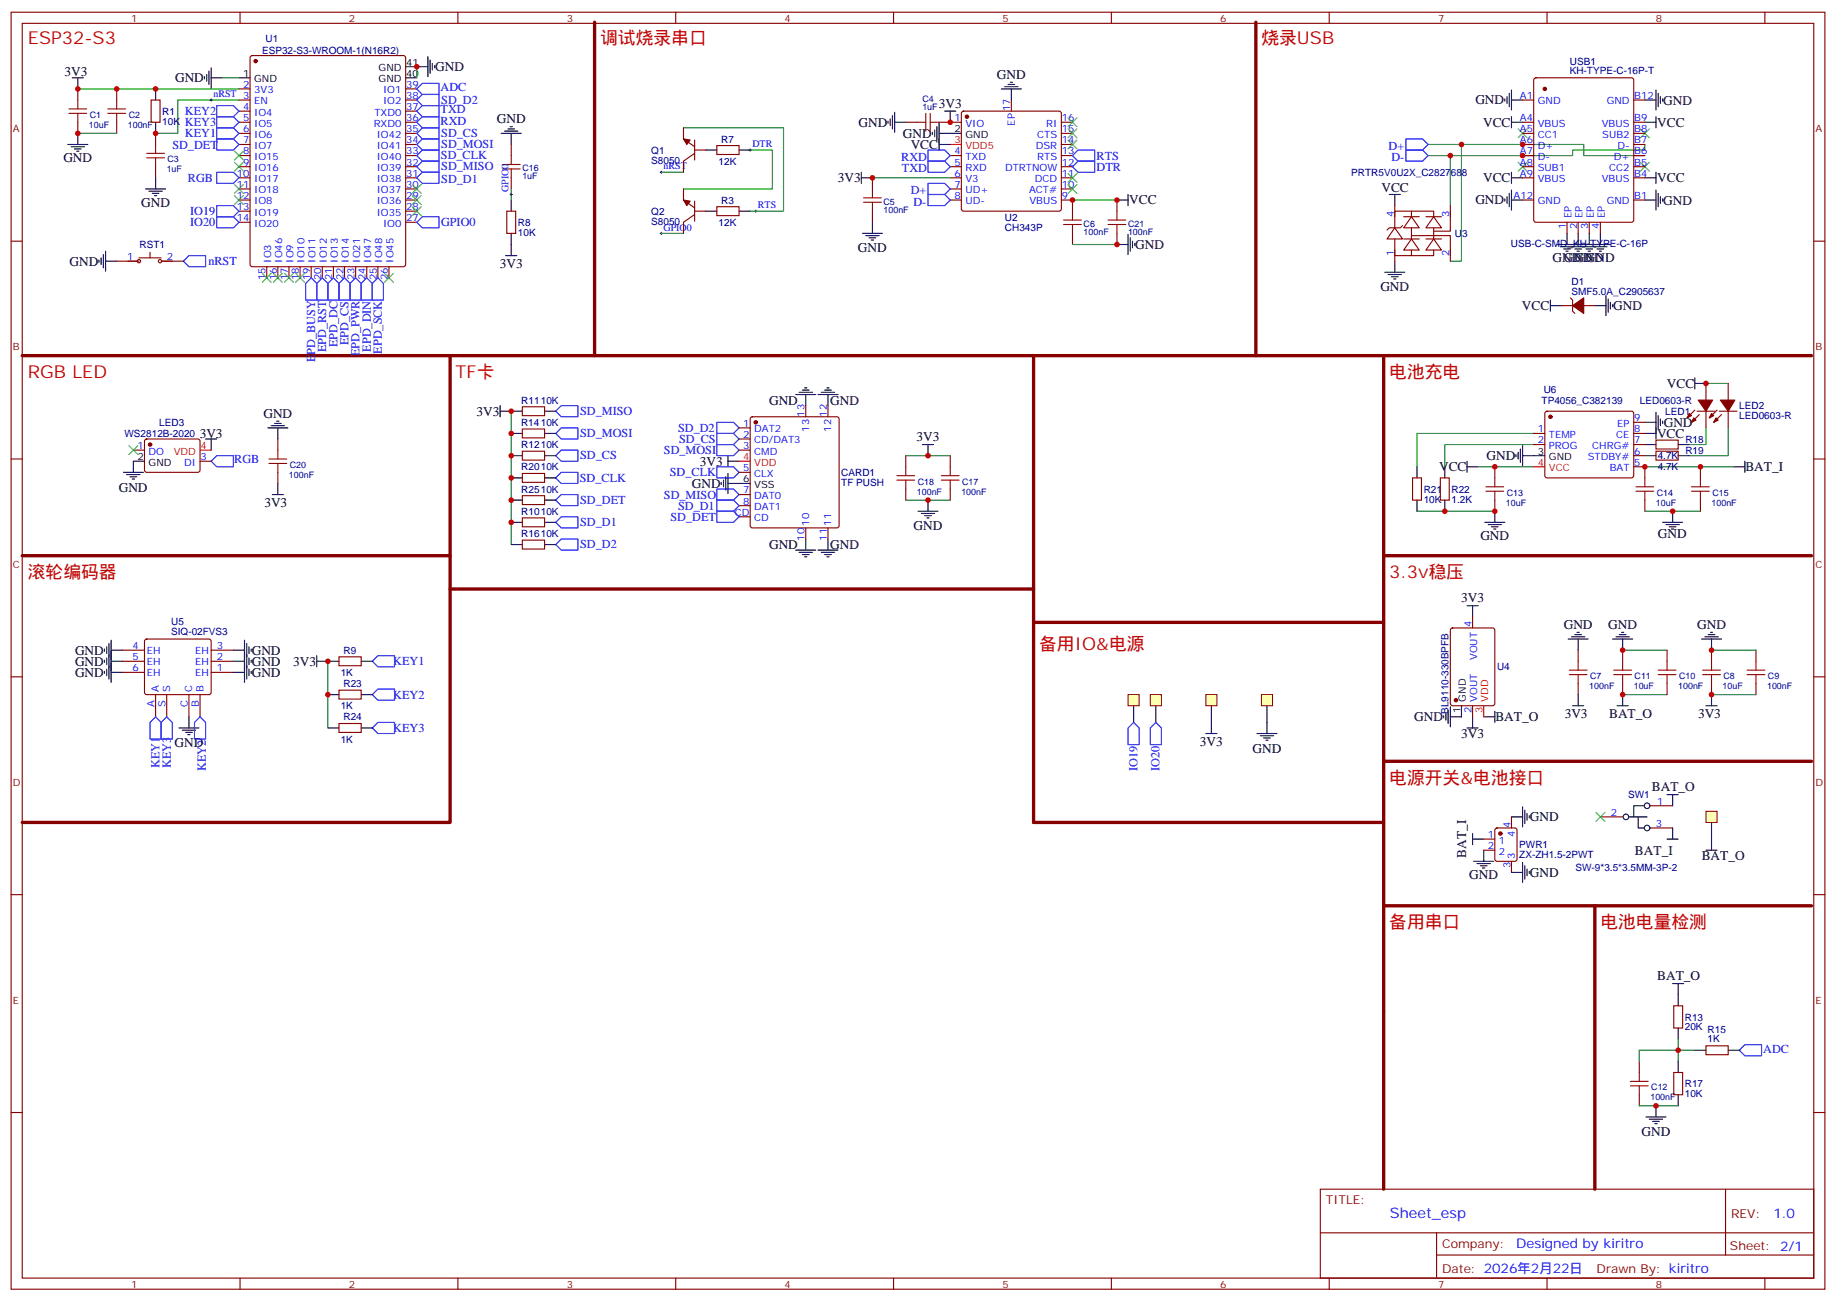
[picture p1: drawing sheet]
<svg xmlns="http://www.w3.org/2000/svg" width="583mm" height="413mm" viewBox="0 0 583 413" stroke-linecap="round" stroke-linejoin="round" font-family="sans-serif">
<g fill="none" stroke="#870000" stroke-width=".35">
<path d="M3.5 3.9h575.8v405.3h-575.8zM7.1 7.4h568.6v398.3h-568.6zM76.2 3.9v3.5M79.6 17.8l.5-.2h48l.5 .2 .2 .5v65.7l-.3 .5-.4 .2h-48l-.5-.3-.2-.4v-65.7zM145.3 3.9v3.5M214.5 3.9v3.5M283.6 3.9v3.5M352.8 3.9v3.5M421.9 3.9v3.5M491.1 3.9v3.5M560.2 3.9v3.5M24.7 28.2v3.6"/>
<path d="M24.7 38.8v3.5M37 28.2v3.6M37 38.8v3.5M75.8 28.2h3.6M75.8 31.8h3.6M75.8 35.3h3.6M75.8 38.8h3.6M128.8 28.2h3.5M128.8 31.8h3.5M128.8 35.3h3.5M128.8 38.8h3.5M49.4 42.3v3.6"/>
<path d="M49.4 52.9v3.5M75.8 42.3h3.6M75.8 45.9h3.6M75.8 49.4h3.6M75.8 52.9h3.6M75.8 56.4h3.6M75.8 60h3.6M128.8 42.3h3.5M128.8 45.9h3.5M128.8 49.4h3.5M128.8 52.9h3.5M128.8 56.4h3.5"/>
<path d="M128.8 60h3.5M3.5 76.6h3.6M75.8 63.5h3.6M75.8 67h3.6M75.8 70.6h3.6M128.8 63.5h3.5M128.8 67h3.5M128.8 70.6h3.5M575.7 76.6h3.6M84.7 84.7v3.5M88.2 84.7v3.5M91.7 84.7v3.5"/>
<path d="M95.2 84.7v3.5M98.8 84.7v3.5M102.3 84.7v3.5M105.8 84.7v3.5M109.4 84.7v3.5M112.9 84.7v3.5M116.4 84.7v3.5M119.9 84.7v3.5M123.5 84.7v3.5M3.5 145.7h3.6M575.7 145.7h3.6M3.5 214.8h3.6"/>
<path d="M575.7 214.8h3.6M508 259.3h7.1M523.9 255.8h7M523.9 262.8h7M3.5 284h3.6M575.7 284h3.6M3.5 353.1h3.6M575.7 353.1h3.6M419.1 377.5h156.6v28.2h-156.6zM547.7 377.5v20.9M419.1 391.3h156.5M456 398.4h119.6"/>
<path d="M456 391.3v14.1M76.2 405.7v3.5M145.3 405.7v3.5M214.5 405.7v3.5M283.6 405.7v3.5M352.8 405.7v3.5M421.9 405.7v3.5M491.1 405.7v3.5M560.2 405.7v3.5"/>
</g>
<path d="M21.9 34.6h5.6M21.9 36h5.6M24.7 31.8v2.8M24.7 36v2.8M34.2 34.6h5.7M34.2 36h5.7M37 31.8v2.8M37 36v2.8M46.6 48.7h5.6M46.6 50.1h5.6M49.4 45.9v2.8M49.4 50.1v2.8" fill="none" stroke="#a10000" stroke-width=".35"/>
<g fill="none" stroke="#008700" stroke-width=".35">
<path d="M24.7 28.2h51.1M70.6 24.7h5.2M75.8 31.8h-19.4v10.5h-7M132.3 21.2v3.5M24.7 42.3h12.3M209.9 54.7h7.1M217 40.6h31.7v26.4h-10.6M238.1 47.6h7.1v12.4h-28.2M453.3 45.9h49.4v3.5h19.4M460.4 49.4v15.9M463.9 45.9v37h-3.5M522.1 45.9v1.7h-22.9v1.8h-45.9"/>
<path d="M209.9 74.1h7.1"/>
</g>
<g fill="none" stroke="#000" stroke-width=".35">
<path d="M135.8 18v6.3M136.5 19.1v4.2M22.9 24.7h3.6M24.7 24.7v3.5M64.9 24.3v.7M65.6 23.6v2.2M66.3 22.6v4.2M67 24.7h3.6M67 21.5v6.4M75.8 24.7h3.6M128.8 24.7h3.5M128.8 21.2h7"/>
<path d="M137.2 20.1v2.1M137.9 20.8v.7M477.7 31.4v.7M478.4 30.7v2.1M479.1 29.6v4.3M479.8 38.8h3.5M479.8 28.6v6.3M479.8 37v3.6M479.8 31.8h3.5M522.1 38.8h3.5M522.1 31.8h3.5M525.6 28.6v6.3"/>
<path d="M525.6 37v3.6M526.3 29.6v4.3M527 30.7v2.1M527.8 31.4v.7M21.5 45.9h6.4M22.6 46.6h4.2M23.6 47.3h2.2M24.3 48h.7M24.7 42.3v3.6M46.2 60h6.4M49.4 56.4v3.6M479.8 56.4h3.5"/>
<path d="M479.8 54.7v3.5M522.1 56.4h3.5M525.6 54.7v3.5M47.3 60.7h4.2M48.3 61.4h2.1M49 62.1h.7M441 61.7h3.5M442.7 61.7v3.6M477.7 63.1v.8M478.4 62.4v2.2M479.1 61.4v4.2M479.8 60.3v6.4"/>
<path d="M479.8 63.5h3.5M494.2 77.6h17M495.3 78.3h14.8M496.4 79h2.1M497.1 79.7h.7M497.4 74.1v3.5M499.9 79h2.1M500.6 79.7h.7M500.9 74.1v3.5M503.4 79h2.1M504.1 79.7h.7M504.5 74.1v3.5"/>
<path d="M506.9 79h2.2M507.6 79.7h.8M508 74.1v3.5M522.1 63.5h3.5M525.6 60.3v6.4M526.3 61.4v4.2M527 62.4v2.2M527.8 63.1v.8M439.6 86.4h6.3M440.6 87.1h4.3M441.7 87.8h2.1M442.4 88.5h.7"/>
<path d="M442.7 82.9v3.5M492.1 97h3.6M492.1 95.2v3.6M506.2 97h3.6M509.8 93.8v6.4M510.5 94.9v4.2M511.2 96v2.1M511.9 96.7v.7M517.2 259.3h5.6M520 259.3v3.5h1.8M521.8 255.8h-3.2v3.5M467.4 266.3h3.6"/>
<path d="M467.4 264.6v3.5M467.8 273.4h6.3M468.8 274.1h4.3M469.9 274.8h2.1M470.6 275.5h.7M471 269.9v3.5M529.2 266.3h3.5M530.9 262.8v3.5M541.5 269.9h3.5M543.3 261.1v8.8"/>
<circle cx="516.1" cy="259.3" r=".88"/>
<circle cx="522.8" cy="255.8" r=".88"/>
<circle cx="522.8" cy="262.8" r=".88"/>
</g>
<circle cx="81.1" cy="19.4" r=".53" fill="#870000" stroke="#870000" stroke-width=".35"/>
<path d="M66.7 31.8h.7M67 31.4v.7M209.5 54.7h.8M209.9 54.3v.7M237.8 47.6h.7M238.1 47.3v.7M209.5 74.1h.8M209.9 73.7v.7M239.5 67h.7M239.9 66.7v.7" fill="none" stroke="#000" stroke-width=".32"/>
<path d="M132.3 35.3l1.8-1.8h5.2v3.5h-5.2zM132.3 38.8l1.8-1.8h5.2v3.6h-5.2zM446.3 44.1h5.3l1.7 1.8-1.7 1.7h-5.3zM446.3 47.6h5.3l1.7 1.8-1.7 1.8h-5.3zM132.3 70.6l1.8-1.8h5.2v3.5h-5.2z" fill="none" stroke="#00f" stroke-width=".35"/>
<path d="M481.9 51.5l2.8 2.8M481.9 40.9l2.8 2.8M484.7 51.5l-2.8 2.8M484.7 40.9l-2.8 2.8M520.7 51.5l2.8 2.8M520.7 40.9l2.8 2.8M523.5 51.5l-2.8 2.8M523.5 40.9l-2.8 2.8" fill="none" stroke="#3c3" stroke-width=".35"/>
<path d="M541.5 257.5h3.5v3.6h-3.5z" fill="#ffffb0" stroke="#800000" stroke-width=".32"/>
<g fill="none" stroke="#000" stroke-width=".35">
<path d="M159.1 42.3h6.4M160.2 41.6h4.2M161.2 40.9h2.1M161.9 40.2h.7M162.3 42.3v3.6M33.5 79.7v6.4M162.3 77.6v3.5M31.4 82.6v.7M32.1 81.8v2.2M32.8 80.8v4.2M33.5 82.9h3.5M160.5 81.1h3.5"/>
<path d="M538 119.9v3.6M65.3 139.3h3.5M67 139.3v3.6M85 135.8h6.4M86.1 135.1h4.2M87.1 134.4h2.2M87.8 133.7h.7M88.2 135.8v3.5M158.7 130.5h3.6M158.7 128.8v3.5M252.6 125.2h6.3M253.6 124.5h4.3"/>
<path d="M254.7 123.8h2.1M255.4 123.1h.7M255.8 125.2v3.6M259.6 125.2h6.4M260.7 124.5h4.2M261.8 123.8h2.1M262.5 123.1h.7M262.8 125.2v3.6M522.1 137.6h3.5M522.1 134.1h3.5M525.6 130.9v8.4M526.3 131.9v4.3"/>
<path d="M527 133v2.1M527.8 133.7v.7M538 121.7h3.5M39.2 149.9h6.3M40.2 150.6h4.2M41.3 151.3h2.1M42 152h.7M42.3 146.4v3.5M86.4 157h3.6M88.2 153.5v3.5M229 153.1v.7M229.7 152.4v2.1"/>
<path d="M230.4 151.3v4.3M231.1 153.5h3.5M231.1 144.6v3.6M231.1 150.3v6.3M231.1 146.4h3.5M292.8 141.1h3.5M294.6 141.1v3.5M294.6 158.8v3.5M465.7 148.2h3.5M465.7 146.4v3.5M481.2 144.3v.7M481.9 143.6v2.1"/>
<path d="M482.6 142.5v4.3M483.3 144.6h3.5M483.3 141.5v6.3M550.3 148.2h3.6M553.9 146.4v3.5M252.6 174.6h6.3M253.6 175.3h4.3M254.7 176h2.1M255.4 176.7h.7M255.8 171.1v3.5M259.6 174.6h6.4M260.7 175.3h4.2"/>
<path d="M261.8 176h2.1M262.5 176.7h.7M262.8 171.1v3.5M291.4 162.3h6.3M292.5 163h4.2M293.5 163.7h2.1M294.2 164.4h.7M471.3 165.8h6.4M472.4 166.5h4.2M473.4 167.2h2.1M474.1 167.9h.7M474.5 162.3v3.5"/>
<path d="M527.8 165.8h6.3M528.8 166.5h4.2M529.9 167.2h2.1M530.6 167.9h.7M530.9 162.3v3.5M465.7 192.3h3.5M467.4 192.3v3.5M33.2 206v.7M33.2 209.5v.8M33.2 213.1v.7M33.9 205.3v2.1M33.9 208.8v2.2"/>
<path d="M33.9 212.4v2.1M34.6 204.3v11.2M35.3 209.9h3.5M35.3 206.4h3.5M35.3 213.4h3.5M35.3 203.2v13.4M74.1 209.9h3.5M74.1 206.4h3.5M74.1 213.4h3.5M77.6 203.2v13.4M78.3 204.3v11.2M79 205.3v2.1"/>
<path d="M79 208.8v2.2M79 212.4v2.1M79.7 206v.7M79.7 209.5v.8M79.7 213.1v.7M100.5 209.9h3.6M100.5 208.1v3.6M497.8 202.8h6.3M498.8 202.1h4.3M499.9 201.4h2.1M500.6 200.7h.7M500.9 202.8v3.6"/>
<path d="M511.9 202.8h6.3M512.9 202.1h4.3M514 201.4h2.1M514.7 200.7h.7M515.1 202.8v3.6M540.1 202.8h6.4M541.2 202.1h4.2M542.2 201.4h2.1M542.9 200.7h.7M543.3 202.8v3.6M56.8 231.1h6.3M57.9 231.8h4.2"/>
<path d="M58.9 232.5h2.1M59.6 233.2h.7M60 227.5v3.6M359.8 224v5.3M458.3 227.2v.7M459 226.5v2.1M459.7 225.4v4.3M460.4 227.5h3.5M460.4 224.4v6.3M465.7 231.1h3.5M467.4 227.5v3.6M471 227.5h3.5"/>
<path d="M474.5 225.8v3.5M499.2 224h3.5M500.9 220.5v3.5M513.3 224h3.5M515.1 220.5v3.5M541.5 224h3.5M543.3 220.5v3.5M530.9 312.2h3.6M532.7 312.2v3.5M522.5 354.5h6.3M523.5 355.2h4.3M524.6 356h2.1"/>
<path d="M525.3 356.7h.7M525.6 351v3.5"/>
</g>
<g fill="none" stroke="#008700" stroke-width=".35">
<path d="M162.3 60v3.5M162.3 130.5v42.4M486.8 137.6h-37v10.6M541.5 135.8v5.3h-5.3M541.5 121.7h7.1M548.6 135.8v8.8h-12.4M287.5 158.8h14.1M287.5 144.6h14.1M469.2 148.2h17.6M486.8 141.1h-28.2v7.1M522.1 148.2h28.2M449.8 162.3h24.7"/>
<path d="M522.1 162.3h17.7M104.1 209.9v21.2M515.1 206.4h14.1M543.3 206.4h14.1M515.1 220.5h14.1M543.3 220.5h14.1M520.3 336.9v-3.5h12.4v3.5M532.7 329.8v3.6h5.3M520.3 351h12.4"/>
</g>
<g fill="none" stroke="#a10000" stroke-width=".35">
<path d="M159.5 52.2h5.6M159.5 53.6h5.6M162.3 49.4v2.8M162.3 53.6v2.8M85.4 145.7h5.6M85.4 147.1h5.6M88.2 142.9v2.8M88.2 147.1v2.8M284.7 151h5.6M284.7 152.4h5.6M287.5 148.2v2.8M287.5 152.4v2.8"/>
<path d="M298.8 151h5.6M298.8 152.4h5.6M301.6 148.2v2.8M301.6 152.4v2.8M471.7 154.5h5.6M471.7 155.9h5.6M474.5 151.7v2.8M474.5 155.9v2.9M519.3 154.5h5.6M519.3 155.9h5.6M522.1 151.7v2.8M522.1 155.9v2.9"/>
<path d="M536.9 154.5h5.7M536.9 155.9h5.7M539.8 151.7v2.8M539.8 155.9v2.9M498.1 212.7h5.7M498.1 214.1h5.7M500.9 209.9v2.8M500.9 214.1v2.9M512.2 212.7h5.7M512.2 214.1h5.7M515.1 209.9v2.8M515.1 214.1v2.9"/>
<path d="M526.3 212.7h5.7M526.3 214.1h5.7M529.2 209.9v2.8M529.2 214.1v2.9M540.5 212.7h5.6M540.5 214.1h5.6M543.3 209.9v2.8M543.3 214.1v2.9M554.6 212.7h5.6M554.6 214.1h5.6M557.4 209.9v2.8M557.4 214.1v2.9"/>
<path d="M517.5 343.3h5.7M517.5 344.7h5.7M520.3 340.4v2.9M520.3 344.7v2.8"/>
</g>
<g fill="none" stroke="#870000" stroke-width=".35">
<path d="M162.3 45.9v3.5M162.3 56.4v3.6M37 82.9h7.1M44.1 81.8h7.1M47.6 80.1v1.7M51.2 82.9h7M88.2 139.3v3.6M88.2 149.9v3.6M287.5 144.6v3.6M287.5 155.2v3.6M301.6 144.6v3.6M301.6 155.2v3.6"/>
<path d="M474.5 148.2v3.5M474.5 158.8v3.5M522.1 148.2v3.5M522.1 158.8v3.5M539.8 148.2v3.5M539.8 158.8v3.5M38.8 213.4h7.1M38.8 209.9h7.1M38.8 206.4h7.1M46.1 203.1l.5-.3h19.7l.5 .3 .2 .5v16.2l-.2 .5-.5 .2h-19.7l-.5-.2-.2-.5v-16.2zM67 213.4h7.1M67 209.9h7.1"/>
<path d="M67 206.4h7.1M500.9 206.4v3.5M500.9 217v3.5M515.1 206.4v3.5M515.1 217v3.5M529.2 206.4v3.5M529.2 217v3.5M543.3 206.4v3.5M543.3 217v3.5M557.4 206.4v3.5M557.4 217v3.5M49.4 220.5v7"/>
<path d="M52.9 220.5v7M60 220.5v7M63.5 220.5v7M520.3 336.9v3.5M520.3 347.5v3.5"/>
<circle cx="44.1" cy="82.9" r=".53"/>
<circle cx="50.8" cy="82.9" r=".53"/>
</g>
<g fill="none" stroke="#00f" stroke-width=".35">
<path d="M134.1 26.5h5.2v3.5h-5.2l-1.8-1.8zM68.8 54.7h5.3l1.7 1.7-1.7 1.8h-5.3zM132.3 45.9l1.8-1.8h5.2v3.5h-5.2zM134.1 51.2h5.2v3.5h-5.2l-1.8-1.8zM134.1 47.6h5.2v3.6h-5.2l-1.8-1.8zM58.2 82.9l1.8-1.8h5.3v3.6h-5.3zM100.5 90l1.8-1.8 1.8 1.8v5.2h-3.6zM104.1 90l1.7-1.8 1.8 1.8v5.2h-3.5zM109.4 88.2l1.7 1.8v5.2h-3.5v-5.2zM111.1 90l1.8-1.8 1.8 1.8v5.2h-3.6zM114.7 90l1.7-1.8 1.8 1.8v5.2h-3.5zM118.2 90l1.7-1.8 1.8 1.8v5.2h-3.5z"/>
<path d="M176.4 137.6l1.8-1.8h5.2v3.5h-5.2zM176.4 130.5l1.8-1.7h5.2v3.5h-5.2zM227.5 134.1h5.3l1.8 1.7-1.8 1.8h-5.3zM227.5 137.6h5.3l1.8 1.7-1.8 1.8h-5.3zM68.8 144.6h5.3v3.6h-5.3l-1.8-1.8zM176.4 158.8l1.8-1.8h5.2v3.5h-5.2zM176.4 144.6l1.8-1.7h5.2v3.5h-5.2zM178.2 149.9h5.2v3.6h-5.2l-1.8-1.8zM227.5 148.2h5.3l1.8 1.7-1.8 1.8h-5.3zM227.5 141.1h5.3l1.8 1.8-1.8 1.7h-5.3zM227.5 155.2h5.3l1.8 1.8-1.8 1.8h-5.3zM176.4 172.9l1.8-1.8h5.2v3.5h-5.2z"/>
<path d="M176.4 165.8l1.8-1.8h5.2v3.6h-5.2zM118.2 209.9l1.7-1.8h5.3v3.6h-5.3zM49.4 227.5l1.8 1.8v5.3h-3.6v-5.3zM52.9 227.5l1.8 1.8v5.3h-3.5v-5.3zM63.5 227.5l1.8 1.8v5.3h-3.6v-5.3zM118.2 231.1l1.7-1.8h5.3v3.5h-5.3zM118.2 220.5l1.7-1.8h5.3v3.5h-5.3zM552.1 333.4l1.8-1.8h5.3v3.5h-5.3z"/>
</g>
<path d="M161.9 61.7h.7M162.3 61.4v.7" fill="none" stroke="#000" stroke-width=".32"/>
<g fill="none" stroke="#870000" stroke-width="1.1">
<path d="M188.7 7.1v105.8h-181.6M398.6 7.1v105.8h-209.9M142.9 112.9v63.5h-135.8M328.1 112.9v74.1h-185.2M398.6 112.9h176.4M439.2 112.9v63.5h135.8M142.9 176.4v84.7h-135.8M439.2 176.4v65.3h135.8M328.1 187v74.1M328.1 197.6h111.1M439.2 241.7v45.8h135.8M439.2 287.5v90"/>
<path d="M506.2 287.5v90"/>
</g>
<path d="M74.4 48l2.9 2.8M74.4 51.5l2.9 2.8M77.3 48l-2.9 2.8M77.3 51.5l-2.9 2.8M83.3 86.8l2.8 2.8M86.1 86.8l-2.8 2.8" fill="none" stroke="#3c3" stroke-width=".35"/>
<path d="M358.1 220.5h3.5v3.5h-3.5z" fill="#ffffb0" stroke="#800000" stroke-width=".32"/>
<path d="M366.9 224v5.3" fill="none" stroke="#000" stroke-width=".35"/>
<path d="M365.1 220.5h3.6v3.5h-3.6z" fill="#ffffb0" stroke="#800000" stroke-width=".32"/>
<path d="M384.5 224v5.3" fill="none" stroke="#000" stroke-width=".35"/>
<path d="M382.8 220.5h3.5v3.5h-3.5z" fill="#ffffb0" stroke="#800000" stroke-width=".32"/>
<path d="M402.2 224v5.3" fill="none" stroke="#000" stroke-width=".35"/>
<path d="M400.4 220.5h3.5v3.5h-3.5z" fill="#ffffb0" stroke="#800000" stroke-width=".32"/>
<g fill="none" stroke="#000" stroke-width=".35">
<path d="M49.4 28.2v3.6M49.4 38.8v3.5M281.9 38.5v.7M282.6 37.7v2.2M283.3 36.7v4.2M284 38.8h3.5M284 35.6v6.4M298.1 39.2v8.4M299.9 35.3h3.5M301.6 35.3v3.5M317.9 28.2h6.3M318.9 27.5h4.2"/>
<path d="M320 26.8h2.1M320.7 26.1h.7M321 28.2v3.6M224 47.6h3.5M234.6 47.6h3.5M273.4 56.4h3.5M273.4 54.7v3.5M296 42v.7M296.7 41.3v2.1M297.4 40.2v4.2M298.1 42.3h7.1M298.1 45.9h3.5"/>
<path d="M162.3 63.5v3.5M162.3 74.1v3.5M224 67h3.5M234.6 67h3.5M273.8 74.1h6.3M274.8 74.8h4.2M275.9 75.5h2.1M276.6 76.2h.7M276.9 70.6v3.5M354.5 63.5h3.6M354.5 77.6h3.6M358.1 61.7v3.6"/>
<path d="M358.1 74.4v6.4M358.8 75.5v4.2M359.5 76.6v2.1M360.2 77.3v.7M162.3 130.5h3.5M162.3 137.6h3.5M172.9 130.5h3.5M172.9 137.6h3.5M42.3 146.4h3.6M162.3 144.6h3.5M162.3 151.7h3.5M162.3 158.8h3.5"/>
<path d="M172.9 144.6h3.5M172.9 151.7h3.5M172.9 158.8h3.5M234.6 153.5h3.5M449.8 148.2v3.5M449.8 158.8v3.5M458.6 148.2v3.5M458.6 158.8v3.5M486.8 144.6h3.6M522.1 144.6h3.5M522.1 141.1h3.5M532.7 144.6h3.5"/>
<path d="M532.7 141.1h3.5M162.3 165.8h3.5M162.3 172.9h3.5M172.9 165.8h3.5M172.9 172.9h3.5M104.1 209.9h3.5M114.7 209.9h3.5M104.1 220.5h3.5M104.1 231.1h3.5M114.7 220.5h3.5M114.7 231.1h3.5M382.8 232.8h3.5"/>
<path d="M384.5 229.3v3.5M399 232.8h6.3M400 233.5h4.3M401.1 234.2h2.1M401.8 234.9h.7M402.2 229.3v3.5M463.9 224v3.5M479.8 259.3h3.5M483.3 256.1v6.4M484 257.2v4.2M484.7 258.2v2.1M485.4 258.9v.7"/>
<path d="M529.2 252.2h3.5M530.9 252.2v3.6M479.8 276.9h3.5M483.3 273.8v6.3M484 274.8v4.2M484.7 275.9v2.1M485.4 276.6v.7M532.7 315.7v3.6M532.7 326.3v3.5M532.7 336.9v3.5M538 333.4h3.5M548.6 333.4h3.5"/>
<path d="M532.7 347.5v3.5"/>
</g>
<g fill="none" stroke="#00f" stroke-width=".35">
<path d="M68.8 37h5.3l1.7 1.8-1.7 1.8h-5.3zM68.8 33.5h5.3l1.7 1.8-1.7 1.7h-5.3zM132.3 31.8l1.8-1.8h5.2v3.5h-5.2zM68.8 44.1h5.3l1.7 1.8-1.7 1.7h-5.3zM68.8 40.6h5.3l1.7 1.7-1.7 1.8h-5.3zM132.3 42.3l1.8-1.7h5.2v3.5h-5.2zM134.1 54.7h5.2v3.5h-5.2l-1.8-1.8zM294.6 47.6h5.3l1.7 1.8-1.7 1.8h-5.3zM294.6 51.2h5.3l1.7 1.7-1.7 1.8h-5.3zM294.6 58.2h5.3l1.7 1.8-1.7 1.7h-5.3zM342.2 47.6h5.3v3.6h-5.3l-1.8-1.8zM342.2 51.2h5.3v3.5h-5.3l-1.8-1.8z"/>
<path d="M68.8 65.3h5.3l1.7 1.7-1.7 1.8h-5.3zM68.8 68.8h5.3l1.7 1.8-1.7 1.7h-5.3zM294.6 61.7h5.3l1.7 1.8-1.7 1.8h-5.3zM97 90l1.8-1.8 1.7 1.8v5.2h-3.5zM227.5 158.8h5.3l1.8 1.7-1.8 1.8h-5.3zM227.5 162.3h5.3l1.8 1.7-1.8 1.8h-5.3zM358.1 231.1l1.7-1.8 1.8 1.8v5.3h-3.5zM366.9 229.3l1.8 1.8v5.3h-3.6v-5.3z"/>
</g>
<path d="M328.1 261.1h111.1" fill="none" stroke="#870000" stroke-width="1.1"/>
<g fill="none" stroke="#870000" stroke-width=".35">
<path d="M48 31.8h2.8v7h-2.8zM287.5 38.8h3.5M298.1 38.8h7.1M305.4 35.5l.5-.2h30.3l.5 .2 .2 .5v30.3l-.2 .5-.5 .2h-30.3l-.5-.2-.2-.5v-30.3zM321 31.8v3.5M336.9 38.8h3.5M483.3 38.8h3.5M483.3 31.8h3.5M487.1 24.9l.4-.2h30.4l.5 .2 .2 .5v44.5l-.3 .4-.4 .3h-30.4l-.5-.3-.2-.4v-44.5zM518.6 38.8h3.5M518.6 31.8h3.5M217 40.6v3.5l3.5 2.5"/>
<path d="M217 60v3.5l3.5 2.5M220.5 47.6h3.5M220.5 48.7l-3.5 2.5v3.5M220.5 44.4v6.4M227.5 46.2h7.1v2.8h-7.1zM276.9 56.4v3.6M301.6 56.4h3.6M301.6 52.9h3.6M301.6 49.4h3.6M301.6 60h3.6M336.9 56.4h3.5M336.9 52.9h3.5"/>
<path d="M336.9 49.4h3.5M336.9 45.9h3.5M336.9 42.3h3.5M336.9 60h3.5M483.3 56.4h3.5M483.3 52.9h3.5M483.3 49.4h3.5M483.3 45.9h3.5M483.3 42.3h3.5M518.6 56.4h3.5M518.6 52.9h3.5M518.6 49.4h3.5"/>
<path d="M518.6 45.9h3.5M518.6 42.3h3.5M160.9 67h2.8v7.1h-2.8zM220.5 68.1l-3.5 2.5v3.5M220.5 63.9v6.3M220.5 67h3.5M227.5 65.6h7.1v2.8h-7.1zM276.9 67v3.6M301.6 63.5h3.6M336.9 63.5h3.5v3.5M340.4 74.1v3.5M354.5 63.5v3.5"/>
<path d="M354.5 74.1v3.5M442.7 72.3l2.5 3.5h-4.9zM442.7 75.8v5.3h5.3v-1.7M442.7 65.3v3.5M442.7 79.4v3.5M445.2 71.6l-.7 .7h-3.5l-.7 .7M445.6 68.8h4.9M445.6 75.8h4.9M448 68.8l2.5 3.5h-4.9zM448 75.8l2.5 3.6h-4.9zM448 68.8v-1.8h7.1v1.8M448 67h-5.3v5.3"/>
<path d="M448 74.8h12.4v6.3M448 72.3v3.5M452.6 68.8h5M452.6 75.8h5M455.1 68.8l2.5 3.5h-5zM455.1 75.8l2.5 3.6h-5zM455.1 79.4v1.7h-7.1M455.1 72.3v3.5M460.4 67v6.4h-5.3M460.4 65.3v3.5M460.4 79.4v3.5M483.3 63.5h3.5"/>
<path d="M497.4 70.6v3.5M500.9 70.6v3.5M504.5 70.6v3.5M508 70.6v3.5M518.6 63.5h3.5M495.7 97h10.5M498.5 94.5l.7 .7v3.6l.7 .7M46.1 139.6l.5-.3 16.5 .1 .4 .7-.1 9.4-.6 .4h-16.5l-.4-.7v-9.1zM165.8 129.1h7.1v2.8h-7.1zM165.8 136.2h7.1v2.8h-7.1zM234.6 135.8h3.5M234.6 139.3h3.5"/>
<path d="M238.4 132.5l.4-.2h26.8l.5 .2 .2 .5v33.9l-.2 .5-.5 .2h-26.8l-.5-.3-.2-.4v-33.9zM255.8 128.8v3.5M262.8 128.8v3.5M486.8 137.6h3.6M490.6 130.7l.5-.2h26.8l.5 .2 .2 .5-.1 20.1-.6 .4-27.1-.1-.4-.6v-19.8zM518.6 137.6h3.5M518.6 134.1h3.5M525.6 139.7h7.1v2.8h-7.1zM538 130.2l-2.5 2.4M538.7 130.5h5.6M539.4 131.6l-2.5 2.5M541.5 121.7v5.3"/>
<path d="M541.5 130.5v5.3M545 130.2l-2.4 2.4M545.7 130.5h5.7M546.5 131.6l-2.5 2.5M548.6 121.7v5.3M548.6 130.5v5.3M42.3 142.9h3.6M63.5 146.4h3.5M165.8 143.2h7.1v2.9h-7.1zM165.8 150.3h7.1v2.8h-7.1zM165.8 157.3h7.1v2.9h-7.1zM234.6 142.9h3.5"/>
<path d="M234.6 149.9h3.5M234.6 157h3.5M448.4 151.7h2.8v7.1h-2.8zM457.2 151.7h2.8v7.1h-2.8zM486.8 141.1h3.6M518.6 141.1h3.5M518.6 148.2h3.5M518.6 144.6h3.5M525.6 143.2h7.1v2.9h-7.1zM165.8 164.4h7.1v2.8h-7.1zM165.8 171.4h7.1v2.9h-7.1zM234.6 160.5h3.5"/>
<path d="M234.6 164h3.5M255.8 167.6v3.5M262.8 167.6v3.5M460.6 199.5l.5-.2h12.7l.6 .5 .1 23.5-.5 .7h-12.9l-.7-.4v-23.6zM467.4 195.8v3.5M107.6 208.5h7.1v2.8h-7.1zM107.6 219.1h7.1v2.8h-7.1zM107.6 229.7h7.1v2.8h-7.1zM467.4 224v3.5M479.8 259.3v3.5M471 266.3h3.5M471 269.9h3.5"/>
<path d="M474.7 263l.5-.2h5.6l.7 .5v9.4l-.4 .6-5.9 .1-.7-.5v-9.4zM479.8 273.4v3.5M531.3 319.3h2.8v7h-2.8zM541.5 332h7.1v2.8h-7.1zM531.3 340.4h2.8v7.1h-2.8z"/>
</g>
<g fill="#870000" stroke="#870000" stroke-width=".35">
<path d="M499.2 97l3.5-2.5v5z"/>
<path d="M539 127h4.6l-2.1 3.5z"/>
<path d="M536.2 131.2l.7 .7-1.4 .7z"/>
<path d="M537.6 132.6l.7 .7-1.4 .8z"/>
<path d="M546.1 127h4.6l-2.1 3.5z"/>
<path d="M543.3 131.2l.7 .7-1.4 .7z"/>
<path d="M544.7 132.6l.7 .7-1.4 .8z"/>
<path d="M217 44.1l2.1 .3-1.1 1.5z"/>
<path d="M217 63.5l2.1 .4-1.1 1.4z"/>
<circle cx="239.9" cy="134.1" r=".53"/>
<circle cx="47.6" cy="141.1" r=".53"/>
<circle cx="462.1" cy="222.2" r=".53"/>
<circle cx="492.1" cy="132.3" r=".53"/>
<circle cx="490.4" cy="28.2" r=".53"/>
<circle cx="476.2" cy="264.6" r=".53"/>
<circle cx="306.9" cy="37" r=".53"/>
</g>
<path d="M301.6 45.9h3.6M63.5 142.9h3.5M234.6 146.4h3.5M486.8 148.2h3.6M471 224v3.5" fill="none" stroke="#f00" stroke-width=".35"/>
<g fill="none" stroke="#3c3" stroke-width=".35">
<path d="M339 37.4l2.8 2.8M341.8 37.4l-2.8 2.8M74.4 58.6l2.9 2.8M77.3 58.6l-2.9 2.8M130.9 58.6l2.8 2.8M133.7 58.6l-2.8 2.8M339 40.9l2.8 2.8M339 44.4l2.8 2.9M339 55l2.8 2.9M339 58.6l2.8 2.8M341.8 40.9l-2.8 2.8M341.8 44.4l-2.8 2.9"/>
<path d="M341.8 55l-2.8 2.9M341.8 58.6l-2.8 2.8M74.4 62.1l2.9 2.8M77.3 62.1l-2.9 2.8M130.9 62.1l2.8 2.8M130.9 65.6l2.8 2.8M133.7 62.1l-2.8 2.8M133.7 65.6l-2.8 2.8M86.8 86.8l2.8 2.8M89.6 86.8l-2.8 2.8M90.3 86.8l2.8 2.8M93.1 86.8l-2.8 2.8"/>
<path d="M93.8 86.8l2.9 2.8M96.7 86.8l-2.9 2.8M122.1 86.8l2.8 2.8M124.9 86.8l-2.8 2.8M40.9 141.5l2.8 2.8M43.7 141.5l-2.8 2.8M506.6 257.9l2.8 2.8M509.4 257.9l-2.8 2.8"/>
</g>
<g fill="none" stroke="#a10000" stroke-width=".35">
<path d="M291 38.8h2.9M293.9 36v5.6M295.3 38.8h2.8M295.3 36v5.6M276.9 60v2.8M274.1 64.2h5.7M274.1 62.8h5.7M276.9 64.2v2.8M337.6 71.3h5.7M337.6 69.9h5.7M340.4 67v2.9M340.4 71.3v2.8"/>
<path d="M351.7 71.3h5.7M351.7 69.9h5.7M354.5 67v2.9M354.5 71.3v2.8"/>
</g>
<path d="M276.9 56.4h24.7M340.4 77.6h14.1M340.4 63.5h14.1" fill="none" stroke="#008700" stroke-width=".35"/>
<g fill="#c00">
<circle cx="37" cy="28.2" r=".88"/>
<circle cx="24.7" cy="42.3" r=".88"/>
<circle cx="24.7" cy="28.2" r=".88"/>
<circle cx="49.4" cy="28.2" r=".88"/>
<circle cx="49.4" cy="42.3" r=".88"/>
<circle cx="132.3" cy="21.2" r=".88"/>
<circle cx="483.3" cy="49.4" r=".88"/>
<circle cx="483.3" cy="45.9" r=".88"/>
<circle cx="460.4" cy="49.4" r=".88"/>
<circle cx="463.9" cy="45.9" r=".88"/>
<circle cx="530.9" cy="162.3" r=".88"/>
<circle cx="539.8" cy="148.2" r=".88"/>
<circle cx="541.5" cy="121.7" r=".88"/>
<circle cx="522.1" cy="148.2" r=".88"/>
<circle cx="474.5" cy="148.2" r=".88"/>
<circle cx="458.6" cy="162.3" r=".88"/>
<circle cx="474.5" cy="162.3" r=".88"/>
<circle cx="515.1" cy="220.5" r=".88"/>
<circle cx="543.3" cy="220.5" r=".88"/>
<circle cx="543.3" cy="206.4" r=".88"/>
<circle cx="515.1" cy="206.4" r=".88"/>
<circle cx="525.6" cy="351" r=".88"/>
<circle cx="532.7" cy="333.4" r=".88"/>
<circle cx="104.1" cy="220.5" r=".88"/>
<circle cx="104.1" cy="209.9" r=".88"/>
<circle cx="162.3" cy="165.8" r=".88"/>
<circle cx="162.3" cy="158.7" r=".88"/>
<circle cx="294.6" cy="144.6" r=".88"/>
<circle cx="294.6" cy="158.7" r=".88"/>
<circle cx="162.3" cy="130.5" r=".88"/>
<circle cx="162.3" cy="137.6" r=".88"/>
<circle cx="162.3" cy="144.6" r=".88"/>
<circle cx="162.3" cy="151.7" r=".88"/>
<circle cx="301.6" cy="38.8" r=".88"/>
<circle cx="340.4" cy="63.5" r=".88"/>
<circle cx="354.5" cy="63.5" r=".88"/>
<circle cx="354.5" cy="77.6" r=".88"/>
<circle cx="276.9" cy="56.4" r=".88"/>
</g>
<g font-size="5.6" fill="#c00">
<text x="8.8" y="14.1">ESP32-S3</text>
<text x="190.5" y="14.1">调试烧录串口</text>
<text x="400.4" y="14.1">烧录USB</text>
<text x="8.8" y="119.9">RGB LED</text>
<text x="144.6" y="119.9">TF卡</text>
<text x="441" y="119.9">电池充电</text>
<text x="8.8" y="183.4">滚轮编码器</text>
<text x="441" y="183.4">3.3v稳压</text>
<text x="329.8" y="206.4">备用IO&amp;电源</text>
<text x="441" y="248.7">电源开关&amp;电池接口</text>
<text x="441" y="294.6">备用串口</text>
<text x="508" y="294.6">电池电量检测</text>
</g>
<text font-size="4.6" fill="#00f" x="441.2" y="386.5">Sheet_esp</text>
<g font-size="4.2">
<text x="20.5" y="24">3V3</text>
<text x="138.1" y="22.6">GND</text>
<text x="55.6" y="26.1">GND</text>
<text x="316.4" y="25">GND</text>
<text x="298" y="34.2">3V3</text>
<text x="468.3" y="33.2">GND</text>
<text x="527.9" y="33.2">GND</text>
<text x="157.7" y="39.1">GND</text>
<text x="272.5" y="40.2">GND</text>
<text x="470.8" y="40.3">VCC</text>
<text x="526" y="40.3">VCC</text>
<text x="286.6" y="43.7">GND</text>
<text x="289.1" y="47.3">VCC</text>
<text x="20.1" y="51.5">GND</text>
<text x="265.9" y="57.9">3V3</text>
<text x="470.8" y="57.9">VCC</text>
<text x="526" y="57.9">VCC</text>
<text x="44.8" y="65.6">GND</text>
<text x="358.4" y="64.9">VCC</text>
<text x="438.5" y="61">VCC</text>
<text x="468.3" y="64.9">GND</text>
<text x="527.9" y="64.9">GND</text>
<text x="272.3" y="80.1">GND</text>
<text x="360.4" y="79">GND</text>
<text x="492.8" y="83.3">GND GND</text>
<text x="496.4" y="83.3">GND</text>
<text x="499.9" y="83.3">GND</text>
<text x="22" y="84.3">GND</text>
<text x="158.6" y="85.1">3V3</text>
<text x="438.1" y="92.5">GND</text>
<text x="483.1" y="98.5">VCC</text>
<text x="512.1" y="98.5">GND</text>
<text x="529.1" y="123.1">VCC</text>
<text x="151.3" y="131.9">3V3</text>
<text x="244.1" y="128.4">GND</text>
<text x="263.5" y="128.4">GND</text>
<text x="83.6" y="132.6">GND</text>
<text x="528.1" y="135.5">GND</text>
<text x="63.4" y="139">3V3</text>
<text x="290.9" y="139.9">3V3</text>
<text x="526" y="139">VCC</text>
<text x="222.2" y="147.8">3V3</text>
<text x="456.8" y="149.6">VCC</text>
<text x="471.8" y="146.1">GND</text>
<text x="554" y="149.6">BAT_I</text>
<text x="219.6" y="154.9">GND</text>
<text x="37.7" y="156.1">GND</text>
<text x="83.9" y="160.9">3V3</text>
<text x="290" y="168.3">GND</text>
<text x="469.9" y="171.4">GND</text>
<text x="526.3" y="170.8">GND</text>
<text x="244.1" y="174.3">GND</text>
<text x="263.5" y="174.3">GND</text>
<text x="463.8" y="191.1">3V3</text>
<text x="496.4" y="199.6">GND</text>
<text x="510.5" y="199.6">GND</text>
<text x="538.7" y="199.6">GND</text>
<text x="23.8" y="207.8">GND</text>
<text x="79.9" y="207.8">GND</text>
<text x="23.8" y="211.3">GND</text>
<text x="23.8" y="214.9">GND</text>
<text x="79.9" y="211.3">GND</text>
<text x="79.9" y="214.9">GND</text>
<text x="93.1" y="211.3">3V3</text>
<text x="496.7" y="227.9">3V3</text>
<text x="510.8" y="227.9">BAT_O</text>
<text x="539" y="227.9">3V3</text>
<text x="448.9" y="228.9">GND</text>
<text x="474.7" y="228.9">BAT_O</text>
<text x="55.4" y="237.2">GND</text>
<text x="380.9" y="236.8">3V3</text>
<text x="397.6" y="238.9">GND</text>
<text x="463.8" y="234.2">3V3</text>
<text x="524.3" y="251.1">BAT_O</text>
<text x="485.6" y="260.7">GND</text>
<text x="465.4" y="272.2" transform="rotate(-90 465.4 272.2)">BAT_I</text>
<text x="519" y="271.4">BAT_I</text>
<text x="540.2" y="273.1">BAT_O</text>
<text x="466.4" y="279">GND</text>
<text x="485.6" y="278.3">GND</text>
<text x="526" y="311.1">BAT_O</text>
<text x="521.1" y="360.6">GND</text>
</g>
<g font-size="4.2" fill="#00f">
<text x="562.9" y="386.7">1.0</text>
<text x="481.3" y="396.3">Designed by kiritro</text>
</g>
<g font-size="3.9" fill="#00f">
<text x="139.9" y="29">ADC</text>
<text x="140.1" y="33.1">SD_D2</text>
<text x="58.7" y="40.1">KEY3</text>
<text x="58.7" y="36.6">KEY2</text>
<text x="139.9" y="36">TXD</text>
<text x="139.9" y="39.5">RXD</text>
<text x="54.7" y="47.2">SD_DET</text>
<text x="58.7" y="43.6">KEY1</text>
<text x="140.1" y="47.1">SD_MOSI</text>
<text x="140.1" y="43.6">SD_CS</text>
<text x="440.8" y="47.6">D+</text>
<text x="140" y="50.6">SD_CLK</text>
<text x="286.1" y="51.1">RXD</text>
<text x="348.1" y="50.6">RTS</text>
<text x="441.7" y="51.2">D-</text>
<text x="59.6" y="57.7">RGB</text>
<text x="140.1" y="54.1">SD_MISO</text>
<text x="140.1" y="57.9">SD_D1</text>
<text x="286.3" y="54.6">TXD</text>
<text x="348.1" y="54.2">DTR</text>
<text x="289.1" y="61.7">D+</text>
<text x="290" y="65.3">D-</text>
<text x="60.3" y="68.3">IO19</text>
<text x="60.3" y="71.8">IO20</text>
<text x="140" y="71.8">GPIO0</text>
<text x="66.1" y="84.1">nRST</text>
<text x="103.6" y="111.8" transform="rotate(-90 103.6 111.8)">EPD_RST</text>
<text x="107.1" y="110.2" transform="rotate(-90 107.1 110.2)">EPD_DC</text>
<text x="110.6" y="109.5" transform="rotate(-90 110.6 109.5)">EPD_CS</text>
<text x="114.1" y="113.1" transform="rotate(-90 114.1 113.1)">EPD_PWR</text>
<text x="117.7" y="111.6" transform="rotate(-90 117.7 111.6)">EPD_DIN</text>
<text x="121.2" y="112.3" transform="rotate(-90 121.2 112.3)">EPD_SCK</text>
<text x="100" y="115" transform="rotate(-90 100 115)">EPD_BUSY</text>
<text x="184.1" y="131.7">SD_MISO</text>
<text x="215.2" y="137.1">SD_D2</text>
<text x="184.1" y="138.8">SD_MOSI</text>
<text x="215.5" y="140.6">SD_CS</text>
<text x="74.4" y="147.1">RGB</text>
<text x="184.1" y="145.8">SD_CS</text>
<text x="210.7" y="144.1">SD_MOSI</text>
<text x="184" y="152.9">SD_CLK</text>
<text x="212.6" y="151.2">SD_CLK</text>
<text x="184.1" y="159.9">SD_DET</text>
<text x="210.7" y="158.3">SD_MISO</text>
<text x="215.2" y="161.8">SD_D1</text>
<text x="184.1" y="167">SD_D1</text>
<text x="212.8" y="165.3">SD_DET</text>
<text x="184.1" y="174.1">SD_D2</text>
<text x="124.8" y="211.2">KEY1</text>
<text x="124.8" y="221.8">KEY2</text>
<text x="124.8" y="232.4">KEY3</text>
<text x="50.7" y="243.8" transform="rotate(-90 50.7 243.8)">KEY1</text>
<text x="54.2" y="243.8" transform="rotate(-90 54.2 243.8)">KEY3</text>
<text x="65.4" y="244.7" transform="rotate(-90 65.4 244.7)">KEY2</text>
<text x="361" y="244.8" transform="rotate(-90 361 244.8)">IO19</text>
<text x="368.1" y="244.8" transform="rotate(-90 368.1 244.8)">IO20</text>
<text x="559.7" y="334.1">ADC</text>
</g>
<g font-size="3.9" fill="#800">
<text x="420.9" y="382.1">TITLE:</text>
<text x="549.5" y="386.7">REV:</text>
<text x="457.8" y="396.3">Company:</text>
<text x="549.1" y="396.9">Sheet: 2/1</text>
<text x="457.8" y="403.9">Date: 2026年2月22日</text>
<text x="506.8" y="404">Drawn By: kiritro</text>
</g>
<g font-size="3.2" fill="#800">
<text x="41.6" y="6.9">1</text>
<text x="110.8" y="6.9">2</text>
<text x="179.9" y="6.9">3</text>
<text x="249.1" y="6.9">4</text>
<text x="318.2" y="6.9">5</text>
<text x="387.3" y="6.9">6</text>
<text x="456.5" y="6.9">7</text>
<text x="525.6" y="6.9">8</text>
<text x="4.1" y="42">A</text>
<text x="576.3" y="42">A</text>
<text x="4.1" y="111.1">B</text>
<text x="576.3" y="111.1">B</text>
<text x="4.1" y="180.3">C</text>
<text x="576.3" y="180.3">C</text>
<text x="4.1" y="249.4">D</text>
<text x="576.3" y="249.4">D</text>
<text x="4.1" y="318.6">E</text>
<text x="576.3" y="318.6">E</text>
<text x="41.6" y="408.7">1</text>
<text x="110.8" y="408.7">2</text>
<text x="179.9" y="408.7">3</text>
<text x="249.1" y="408.7">4</text>
<text x="318.2" y="408.7">5</text>
<text x="387.3" y="408.7">6</text>
<text x="456.5" y="408.7">7</text>
<text x="525.6" y="408.7">8</text>
</g>
<g font-size="3.2" fill="#000080">
<text x="83.2" y="17">ESP32-S3-WROOM-1(N16R2)</text>
<text x="84.3" y="13.5">U1</text>
<text x="498.3" y="23.6">KH-TYPE-C-16P-T</text>
<text x="498.3" y="20.5">USB1</text>
<text x="51.5" y="39.6">10K</text>
<text x="51.5" y="36.4">R1</text>
<text x="229" y="45.2">R7</text>
<text x="206.7" y="51.9">S8050</text>
<text x="206.7" y="48.8">Q1</text>
<text x="228.1" y="52.3">12K</text>
<text x="428.9" y="55.8">PRTR5V0U2X_C2827688</text>
<text x="229" y="64.6">R3</text>
<text x="164.4" y="71.7">R8</text>
<text x="206.7" y="71.3">S8050</text>
<text x="206.7" y="68.2">Q2</text>
<text x="228.1" y="71.7">12K</text>
<text x="319" y="70">U2</text>
<text x="164.4" y="74.9">10K</text>
<text x="319" y="73.2">CH343P</text>
<text x="461.8" y="75.2">U3</text>
<text x="44.3" y="78.7">RST1</text>
<text x="479.6" y="78.3">USB-C-SMD_KH-TYPE-C-16P</text>
<text x="498.8" y="93.5">SMF5.0A_C2905637</text>
<text x="498.8" y="90.3">D1</text>
<text x="490" y="124.6">U6</text>
<text x="165.5" y="128.1">R1110K</text>
<text x="489.3" y="128.2">TP4056_C382139</text>
<text x="520.5" y="128.1">LED0603-R</text>
<text x="528.6" y="131.6">LED1</text>
<text x="552.1" y="129.9">LED2</text>
<text x="50.6" y="135.1">LED3</text>
<text x="165.4" y="135.2">R1410K</text>
<text x="552.1" y="133.1">LED0603-R</text>
<text x="39.5" y="138.8">WS2812B-2020</text>
<text x="165.5" y="142.3">R1210K</text>
<text x="535" y="140.5">R18</text>
<text x="165.5" y="149.3">R2010K</text>
<text x="526.2" y="145.8">4.7K</text>
<text x="526.2" y="149.3">4.7K</text>
<text x="535" y="144">R19</text>
<text x="267.1" y="154.2">TF PUSH</text>
<text x="267.1" y="151">CARD1</text>
<text x="165.5" y="156.4">R2510K</text>
<text x="451.9" y="159.5">10K</text>
<text x="451.9" y="156.4">R21</text>
<text x="460.7" y="159.5">1.2K</text>
<text x="460.7" y="156.4">R22</text>
<text x="165.5" y="163.4">R1010K</text>
<text x="165.5" y="170.5">R1610K</text>
<text x="54.3" y="201.7">SIQ-02FVS3</text>
<text x="54.3" y="198.5">U5</text>
<text x="109" y="207.5">R9</text>
<text x="108.2" y="214.6">1K</text>
<text x="475.2" y="212.8">U4</text>
<text x="109" y="218.1">R23</text>
<text x="108.2" y="225.2">1K</text>
<text x="459.7" y="226.6" transform="rotate(-90 459.7 226.6)">BL9110-330BPFB</text>
<text x="109" y="228.7">R24</text>
<text x="108.2" y="235.7">1K</text>
<text x="516.8" y="253.4">SW1</text>
<text x="482.2" y="269.2">PWR1</text>
<text x="482.2" y="272.4">ZX-ZH1.5-2PWT</text>
<text x="500.1" y="276.4">SW-9*3.5*3.5MM-3P-2</text>
<text x="534.8" y="324">R13</text>
<text x="534.8" y="327.1">20K R15</text>
<text x="542" y="330.9">1K</text>
<text x="534.8" y="345.2">R17</text>
<text x="534.8" y="348.3">10K</text>
</g>
<g font-size="3.2">
<text x="120.2" y="22.6">GND</text>
<text x="128.9" y="20.8">41</text>
<text x="77.2" y="24.3">1</text>
<text x="80.7" y="26.1">GND</text>
<text x="120.2" y="26.1">GND</text>
<text x="128.9" y="24.3">40</text>
<text x="303" y="42">2</text>
<text x="306.5" y="43.7">GND</text>
<text x="43.7" y="146.1">2</text>
<text x="47.2" y="147.8">GND</text>
<text x="488.2" y="144.3">3</text>
<text x="491.7" y="146.1">GND</text>
<text x="235.9" y="153.1">6</text>
<text x="239.4" y="154.9">VSS</text>
<text x="463.5" y="226.2" transform="rotate(-90 463.5 226.2)">1</text>
<text x="465.3" y="222.7" transform="rotate(-90 465.3 222.7)">GND</text>
</g>
<g font-size="3.2" fill="#00f">
<text x="77.2" y="27.9">2</text>
<text x="80.7" y="29.6">3V3</text>
<text x="121.6" y="29.6">IO1</text>
<text x="128.9" y="27.9">39</text>
<text x="67.7" y="30.9">nRST 3</text>
<text x="77.2" y="34.9">4</text>
<text x="80.7" y="33.2">EN</text>
<text x="121.6" y="33.2">IO2</text>
<text x="128.9" y="31.4">38</text>
<text x="128.9" y="34.9">37</text>
<text x="320.7" y="35.3" transform="rotate(-90 320.7 35.3)">17</text>
<text x="482.5" y="31.4">A1</text>
<text x="488.1" y="33.2">GND</text>
<text x="510" y="33.2">GND</text>
<text x="518.8" y="31.4">B12</text>
<text x="77.2" y="42">6</text>
<text x="77.2" y="38.5">5</text>
<text x="80.7" y="40.2">IO5</text>
<text x="80.7" y="36.7">IO4</text>
<text x="118.6" y="40.2">RXD0</text>
<text x="118.9" y="36.7">TXD0</text>
<text x="128.9" y="38.5">36</text>
<text x="128.9" y="42">35</text>
<text x="303" y="38.5">1</text>
<text x="306.5" y="40.2">VIO</text>
<text x="322.1" y="39.9" transform="rotate(-90 322.1 39.9)">EP</text>
<text x="332.1" y="40.2">RI</text>
<text x="337.1" y="42">15</text>
<text x="337.1" y="38.5">16</text>
<text x="482.5" y="38.5">A4</text>
<text x="482.5" y="42">A5</text>
<text x="488.1" y="40.2">VBUS</text>
<text x="508.4" y="40.2">VBUS</text>
<text x="518.8" y="42">B8</text>
<text x="518.8" y="38.5">B9</text>
<text x="77.2" y="45.5">7</text>
<text x="80.7" y="47.3">IO7</text>
<text x="80.7" y="43.7">IO6</text>
<text x="119.6" y="43.7">IO42</text>
<text x="119.6" y="47.3">IO41</text>
<text x="128.9" y="45.5">34</text>
<text x="238.8" y="46.7">DTR</text>
<text x="328.8" y="47.3">DSR</text>
<text x="329.3" y="43.7">CTS</text>
<text x="337.1" y="45.5">14</text>
<text x="482.5" y="45.5">A6</text>
<text x="488.1" y="43.7">CC1</text>
<text x="488.1" y="47.3">D+</text>
<text x="508.6" y="43.7">SUB2</text>
<text x="513.4" y="47.3">D-</text>
<text x="518.8" y="45.5">B7</text>
<text x="77.2" y="52.6">9</text>
<text x="77.2" y="49">8</text>
<text x="80.7" y="50.8">IO15</text>
<text x="119.6" y="50.8">IO40</text>
<text x="128.9" y="49">33</text>
<text x="128.9" y="52.6">32</text>
<text x="210.6" y="53.8">nRST</text>
<text x="303" y="49">4</text>
<text x="303" y="52.6">5</text>
<text x="306.5" y="50.8">TXD</text>
<text x="329.3" y="50.8">RTS</text>
<text x="337.1" y="52.6">12</text>
<text x="337.1" y="49">13</text>
<text x="482.5" y="49">A7</text>
<text x="482.5" y="52.6">A8</text>
<text x="488.1" y="50.8">D-</text>
<text x="512.2" y="50.8">D+</text>
<text x="518.8" y="52.6">B5</text>
<text x="518.8" y="49">B6</text>
<text x="75.2" y="59.6">11</text>
<text x="75.2" y="56.1">10</text>
<text x="80.7" y="57.9">IO17</text>
<text x="80.7" y="54.3">IO16</text>
<text x="119.6" y="54.3">IO39</text>
<text x="119.6" y="57.9">IO38</text>
<text x="128.9" y="56.1">31</text>
<text x="128.9" y="59.6">30</text>
<text x="303" y="56.1">6</text>
<text x="303" y="59.6">7</text>
<text x="306.5" y="54.3">RXD</text>
<text x="306.5" y="57.9">V3</text>
<text x="319" y="54.3">DTRTNOW</text>
<text x="328.5" y="57.9">DCD</text>
<text x="337.1" y="59.6">10</text>
<text x="337.1" y="56.1">11</text>
<text x="482.5" y="56.1">A9</text>
<text x="488.1" y="54.3">SUB1</text>
<text x="488.1" y="57.9">VBUS</text>
<text x="508.4" y="57.9">VBUS</text>
<text x="510.8" y="54.3">CC2</text>
<text x="518.8" y="56.1">B4</text>
<text x="75.2" y="63.1">12</text>
<text x="80.7" y="64.9">IO8</text>
<text x="80.7" y="61.4">IO18</text>
<text x="119.6" y="61.4">IO37</text>
<text x="119.6" y="64.9">IO36</text>
<text x="128.9" y="63.1">29</text>
<text x="161.4" y="61" transform="rotate(-90 161.4 61)">GPIO0</text>
<text x="303" y="63.1">8</text>
<text x="306.5" y="61.4">UD+</text>
<text x="306.5" y="64.9">UD-</text>
<text x="326.7" y="61.4">ACT#</text>
<text x="326.8" y="64.9">VBUS</text>
<text x="337.1" y="63.1">9</text>
<text x="480.5" y="63.1">A12</text>
<text x="488.1" y="64.9">GND</text>
<text x="510" y="64.9">GND</text>
<text x="518.8" y="63.1">B1</text>
<text x="75.2" y="70.2">14</text>
<text x="75.2" y="66.7">13</text>
<text x="80.7" y="72">IO20</text>
<text x="80.7" y="68.4">IO19</text>
<text x="119.6" y="68.4">IO35</text>
<text x="121.6" y="72">IO0</text>
<text x="128.9" y="66.7">28</text>
<text x="128.9" y="70.2">27</text>
<text x="240.6" y="66.1">RTS</text>
<text x="442.4" y="68.8" transform="rotate(-90 442.4 68.8)">4</text>
<text x="460" y="68.8" transform="rotate(-90 460 68.8)">3</text>
<text x="498.8" y="69.3" transform="rotate(-90 498.8 69.3)">EP</text>
<text x="502.4" y="69.3" transform="rotate(-90 502.4 69.3)">EP</text>
<text x="505.9" y="69.3" transform="rotate(-90 505.9 69.3)">EP</text>
<text x="509.4" y="69.3" transform="rotate(-90 509.4 69.3)">EP</text>
<text x="210.6" y="73.2">GPIO0</text>
<text x="497.1" y="72.7" transform="rotate(-90 497.1 72.7)">1</text>
<text x="500.6" y="72.7" transform="rotate(-90 500.6 72.7)">2</text>
<text x="504.1" y="72.7" transform="rotate(-90 504.1 72.7)">3</text>
<text x="507.6" y="72.7" transform="rotate(-90 507.6 72.7)">4</text>
<text x="40.3" y="82.6">1</text>
<text x="52.9" y="82.6">2</text>
<text x="86.1" y="83.4" transform="rotate(-90 86.1 83.4)">IO3</text>
<text x="89.6" y="83.4" transform="rotate(-90 89.6 83.4)">IO46</text>
<text x="93.1" y="83.4" transform="rotate(-90 93.1 83.4)">IO9</text>
<text x="96.7" y="83.4" transform="rotate(-90 96.7 83.4)">IO10</text>
<text x="100.2" y="83.4" transform="rotate(-90 100.2 83.4)">IO11</text>
<text x="103.7" y="83.4" transform="rotate(-90 103.7 83.4)">IO12</text>
<text x="107.2" y="83.4" transform="rotate(-90 107.2 83.4)">IO13</text>
<text x="110.8" y="83.4" transform="rotate(-90 110.8 83.4)">IO14</text>
<text x="114.3" y="83.4" transform="rotate(-90 114.3 83.4)">IO21</text>
<text x="117.8" y="83.4" transform="rotate(-90 117.8 83.4)">IO47</text>
<text x="121.4" y="83.4" transform="rotate(-90 121.4 83.4)">IO48</text>
<text x="124.9" y="83.4" transform="rotate(-90 124.9 83.4)">IO45</text>
<text x="442.4" y="81.4" transform="rotate(-90 442.4 81.4)">1</text>
<text x="460" y="81.4" transform="rotate(-90 460 81.4)">2</text>
<text x="84.3" y="88.9" transform="rotate(-90 84.3 88.9)">15</text>
<text x="87.8" y="88.9" transform="rotate(-90 87.8 88.9)">16</text>
<text x="91.4" y="88.9" transform="rotate(-90 91.4 88.9)">17</text>
<text x="94.9" y="88.9" transform="rotate(-90 94.9 88.9)">18</text>
<text x="98.4" y="88.9" transform="rotate(-90 98.4 88.9)">19</text>
<text x="102" y="88.9" transform="rotate(-90 102 88.9)">20</text>
<text x="105.5" y="88.9" transform="rotate(-90 105.5 88.9)">21</text>
<text x="109" y="88.9" transform="rotate(-90 109 88.9)">22</text>
<text x="112.5" y="88.9" transform="rotate(-90 112.5 88.9)">23</text>
<text x="116.1" y="88.9" transform="rotate(-90 116.1 88.9)">24</text>
<text x="119.6" y="88.9" transform="rotate(-90 119.6 88.9)">25</text>
<text x="123.1" y="88.9" transform="rotate(-90 123.1 88.9)">26</text>
<text x="235.9" y="135.5">1</text>
<text x="239.4" y="137.2">DAT2</text>
<text x="255.4" y="132.3" transform="rotate(-90 255.4 132.3)">13</text>
<text x="256.8" y="137" transform="rotate(-90 256.8 137)">13</text>
<text x="262.5" y="132.3" transform="rotate(-90 262.5 132.3)">12</text>
<text x="263.9" y="137" transform="rotate(-90 263.9 137)">12</text>
<text x="488.2" y="137.2">1</text>
<text x="513.4" y="135.5">EP</text>
<text x="518.8" y="137.2">8</text>
<text x="518.8" y="133.7">9</text>
<text x="43.7" y="142.5">1</text>
<text x="235.9" y="139">2</text>
<text x="235.9" y="142.5">3</text>
<text x="239.4" y="140.8">CD/DAT3</text>
<text x="488.2" y="140.8">2</text>
<text x="491.7" y="139">TEMP</text>
<text x="491.7" y="142.5">PROG</text>
<text x="505.4" y="142.5">CHRG#</text>
<text x="513.1" y="139">CE</text>
<text x="518.8" y="140.8">7</text>
<text x="47.2" y="144.3">DO</text>
<text x="58.4" y="147.8">DI</text>
<text x="63.7" y="146.1">3</text>
<text x="235.9" y="149.6">5</text>
<text x="239.4" y="144.3">CMD</text>
<text x="504" y="146.1">STDBY#</text>
<text x="511" y="149.6">BAT</text>
<text x="518.8" y="147.8">5</text>
<text x="518.8" y="144.3">6</text>
<text x="239.4" y="151.3">CLX</text>
<text x="235.9" y="156.6">7</text>
<text x="235.9" y="160.2">8</text>
<text x="239.4" y="158.4">DAT0</text>
<text x="239.4" y="161.9">DAT1</text>
<text x="233.3" y="163.7">CD</text>
<text x="239.4" y="165.5">CD</text>
<text x="256.8" y="166.9" transform="rotate(-90 256.8 166.9)">10</text>
<text x="263.9" y="166.9" transform="rotate(-90 263.9 166.9)">11</text>
<text x="255.4" y="171.6" transform="rotate(-90 255.4 171.6)">10</text>
<text x="262.5" y="171.6" transform="rotate(-90 262.5 171.6)">11</text>
<text x="467.1" y="199.1" transform="rotate(-90 467.1 199.1)">4</text>
<text x="42.1" y="206">4</text>
<text x="42.1" y="209.5">5</text>
<text x="46.6" y="207.4">EH</text>
<text x="61.9" y="207.4">EH</text>
<text x="68.8" y="209.5">2</text>
<text x="68.8" y="206">3</text>
<text x="468.8" y="209.6" transform="rotate(-90 468.8 209.6)">VOUT</text>
<text x="42.1" y="213.1">6</text>
<text x="46.6" y="211">EH</text>
<text x="46.6" y="214.5">EH</text>
<text x="61.9" y="214.5">EH</text>
<text x="61.9" y="211">EH</text>
<text x="68.8" y="213.1">1</text>
<text x="50.4" y="219.8" transform="rotate(-90 50.4 219.8)">A</text>
<text x="54" y="219.8" transform="rotate(-90 54 219.8)">S</text>
<text x="61" y="219.8" transform="rotate(-90 61 219.8)">C</text>
<text x="64.6" y="219.8" transform="rotate(-90 64.6 219.8)">B</text>
<text x="49" y="224.4" transform="rotate(-90 49 224.4)">A</text>
<text x="52.6" y="224.4" transform="rotate(-90 52.6 224.4)">S</text>
<text x="59.6" y="224.5" transform="rotate(-90 59.6 224.5)">C</text>
<text x="63.1" y="224.4" transform="rotate(-90 63.1 224.4)">B</text>
<text x="467.1" y="226.2" transform="rotate(-90 467.1 226.2)">2</text>
<text x="468.8" y="222.7" transform="rotate(-90 468.8 222.7)">VOUT</text>
<text x="526" y="255.4">1</text>
<text x="479.4" y="262.8" transform="rotate(-90 479.4 262.8)">4</text>
<text x="511.3" y="258.9">2</text>
<text x="525.6" y="262.5">3</text>
<text x="472.3" y="266">1</text>
<text x="472.3" y="269.5">2</text>
<text x="475.8" y="267.8">1</text>
<text x="480.8" y="265.5" transform="rotate(-90 480.8 265.5)">4</text>
<text x="475.8" y="271.3">2</text>
<text x="479.4" y="275.4" transform="rotate(-90 479.4 275.4)">3</text>
<text x="480.8" y="272.7" transform="rotate(-90 480.8 272.7)">3</text>
</g>
<g font-size="3.2" fill="#f00">
<text x="303" y="45.5">3</text>
<text x="306.5" y="47.3">VDD5</text>
<text x="63.7" y="142.5">4</text>
<text x="55.1" y="144.3">VDD</text>
<text x="235.9" y="146.1">4</text>
<text x="239.4" y="147.8">VDD</text>
<text x="488.2" y="147.8">4</text>
<text x="491.7" y="149.6">VCC</text>
<text x="470.6" y="226.2" transform="rotate(-90 470.6 226.2)">3</text>
<text x="472.4" y="222.7" transform="rotate(-90 472.4 222.7)">VDD</text>
</g>
<g font-size="2.8" fill="#000080">
<text x="292.8" y="34.9">1uF</text>
<text x="292.8" y="32.5">C4</text>
<text x="28.2" y="40.6">10uF</text>
<text x="28.5" y="37.5">C1</text>
<text x="40.6" y="40.6">100nF</text>
<text x="40.8" y="37.5">C2</text>
<text x="53.2" y="51.6">C3</text>
<text x="52.9" y="54.7">1uF</text>
<text x="165.8" y="56.9">1uF</text>
<text x="165.8" y="54.4">C16</text>
<text x="280.5" y="65">C5</text>
<text x="280.5" y="67.5">100nF</text>
<text x="344" y="74.5">100nF</text>
<text x="344" y="72.1">C6</text>
<text x="358.1" y="74.5">100nF</text>
<text x="358.1" y="72.1">C21</text>
<text x="92" y="148.6">C20</text>
<text x="91.7" y="151.7">100nF</text>
<text x="291.3" y="153.9">C18</text>
<text x="305.4" y="153.9">C17</text>
<text x="291" y="157">100nF</text>
<text x="305.2" y="157">100nF</text>
<text x="478" y="160.5">10uF</text>
<text x="478.3" y="157.4">C13</text>
<text x="525.6" y="160.5">10uF</text>
<text x="525.9" y="157.4">C14</text>
<text x="543.3" y="160.5">100nF</text>
<text x="543.6" y="157.4">C15</text>
<text x="504.7" y="215.6">C7</text>
<text x="518.9" y="215.6">C11</text>
<text x="533" y="215.6">C10</text>
<text x="547.1" y="215.6">C8</text>
<text x="561.2" y="215.6">C9</text>
<text x="504.5" y="218.8">100nF</text>
<text x="518.6" y="218.8">10uF</text>
<text x="532.7" y="218.8">100nF</text>
<text x="546.8" y="218.8">10uF</text>
<text x="560.9" y="218.8">100nF</text>
<text x="524.2" y="346.1">C12</text>
<text x="523.9" y="349.3">100nF</text>
</g>
</svg>
